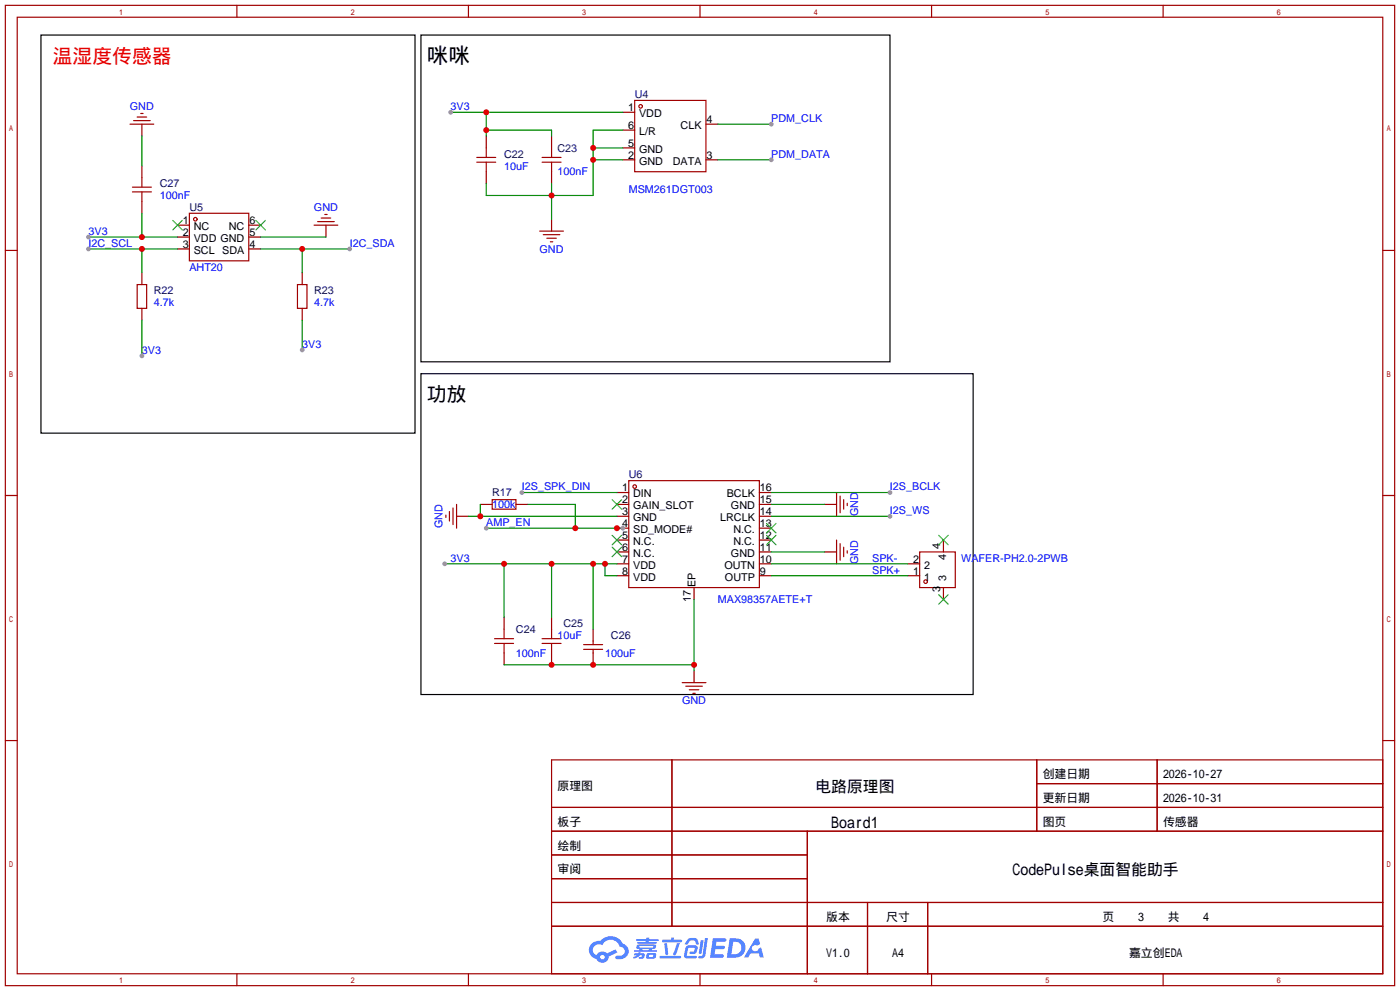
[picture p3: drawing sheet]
<svg xmlns="http://www.w3.org/2000/svg" width="299mm" height="212mm" viewBox="0 0 299 212" stroke-linecap="round" stroke-linejoin="round" font-family="sans-serif">
<g fill="none" stroke="#a10000" stroke-width=".25">
<path d="M1.1 1.1h297.2v209.6h-297.2zM3.7 3.7h292.1v204.5h-292.1zM50.7 1.1v2.6M100.2 1.1v2.6M149.7 1.1v2.6M199.3 1.1v2.6M248.8 1.1v2.6M1.1 53.5h2.6M295.8 53.5h2.5M1.1 105.9h2.6M295.8 105.9h2.5M1.1 158.3h2.6"/>
<path d="M295.8 158.3h2.5M118 162.4h177.8v45.8h-177.8zM118 172.6h177.8M118 177.7h177.8M143.7 162.4v35.6M172.7 177.7v30.5M221.8 162.4v15.3M221.8 167.5h74M247.5 162.4v15.3M118 182.8h54.7M118 192.9h177.8M118 187.8h54.7"/>
<path d="M118 198h177.8M185.6 192.9v15.3M198.4 192.9v15.3M50.7 208.2v2.5M100.2 208.2v2.5M149.7 208.2v2.5M199.3 208.2v2.5M248.8 208.2v2.5"/>
</g>
<g fill="#5487ff">
<path d="M152.5 200.6h2.2a.49 .49 0 0 1 .7 .3 .49 .49 0 0 1-.7 .4h-1.4l-.2 .9h1.6a.37 .37 0 0 1 .4 .4 .37 .37 0 0 1-.4 .3h-1.7l-.2 1.1h1.4a.48 .48 0 0 1 .7 .4l-.4 .3h-2.6z"/>
<path d="M161.5 200.6h.8l.3 1.2-.6 .3a.72 .72 0 0 0-1.1 .2 .72 .72 0 0 0 .3 1 .72 .72 0 0 0 1-.3l.1-.2 .5-.3 .6 2.2h-.8l-.3-.9h-1.8l-.5 .9h-.9z"/>
<path d="M149.9 201h.6l-.4 2.7a.31 .31 0 0 1-.3 .2 .31 .31 0 0 1-.3-.2z"/>
<path d="M150.8 200.5h.6l-.5 3.7a.97 .97 0 0 1-1.5 .5l.1-.3 .6-.1 .2-.1z"/>
<path d="M147.1 200.8l.5-.3h1.3l.3 .5 .3 .8-.6 .1-.3-.8-.8-.1-.2 .1-.6 .8h-.5z"/>
<path d="M146.8 202.4l.6-.3h1.3l.4 .2a1.51 1.51 0 0 1-.4 1.6h-1a.27 .27 0 0 1-.2-.3 .27 .27 0 0 1 .3-.2h.6l.2-.8-1.4 .1-.3 1.6h1.9a.28 .28 0 0 1 .2 .3 .28 .28 0 0 1-.3 .3h-1.9l-.4-.3-.1-.4z"/>
<path d="M141.1 204.3h4.3a.28 .28 0 0 1 .3 .3 .28 .28 0 0 1-.3 .3h-4.2l-.1-.1z"/>
<path d="M144.8 201.6h.6l-.5 1.6a1.01 1.01 0 0 1-.6 1l-.3-.2z"/>
<path d="M142.1 201.6h.6l.2 2.3-.2 .3-.4-.2z"/>
<path d="M141.7 200.9h1.8l.2-.5h.5l-.1 .5h1.5a.27 .27 0 0 1 .3 .3 .27 .27 0 0 1-.3 .2h-3.8l-.2-.1z"/>
<path d="M135.7 203.8h.8v-.2h.6l-.1 .2h.8l.1 .4-.1 .6-1.1 .1v-.3l.6-.1v-.3h-.4l-.5 .4-.8 .3-.2-.3 .8-.4h-.6z"/>
<path d="M136.1 200.7h2.1l.1-.2h.6l-.1 .2h1.9l.2 .3-.2 .2h-1.9l-.1 .2h1.6l.2 .2-.2 .1h-3.9l-.1-.3h1.8v-.2h-1.9z"/>
<path d="M156.1 200.6l-.6 4.1h1.4a2.14 2.14 0 0 0 2.6-2.1 2.14 2.14 0 0 0-2.7-2zM156.8 201.3a1.41 1.41 0 0 1 1.8 1.4 1.41 1.41 0 0 1-1.9 1.3h-.3z"/>
<path d="M136.3 202.1l-.2 .6 .6 .2 .1 .2h-1.1v.4h4.6l.2-.2-.1-.2h-1l.1-.2a.66 .66 0 0 0 .7-.2 .66 .66 0 0 0 0-.8h-3.5zM136.8 202.2l2.9 .1-.1 .3h-2.8zM137.4 202.9h1.4l-.1 .2h-1.2z"/>
<path d="M138.4 203.9l-.2 .9a2.27 2.27 0 0 0 1.8 .1l.2-.1a.84 .84 0 0 0 0-1l-1.4-.1zM138.9 204.1h.7l.1 .3-.2 .2-.7-.1z"/>
<path d="M126.6 201.7a1.91 1.91 0 0 0-.5 1.9 1.91 1.91 0 0 0 1.5 1.4 1.35 1.35 0 0 0 1.5 .8 1.35 1.35 0 0 0 1.1-1.3l1.9-.9-.4-.7-1.8 .9a1.41 1.41 0 0 0-2.3 .4 1.25 1.25 0 0 1-.6-1.8 1.25 1.25 0 0 1 1.8-.4 2.01 2.01 0 0 1 2-1.1 2.01 2.01 0 0 1 1.8 1.5 .95 .95 0 0 1 1.1 .9 .95 .95 0 0 1-1 1h-.6a.39 .39 0 0 0-.5 .3 .39 .39 0 0 0 .4 .4 1.82 1.82 0 0 0 2.1-.6 1.82 1.82 0 0 0-.1-2.2l-.8-.5a2.86 2.86 0 0 0-4.8-.6l-1.1 .2zM128.4 204.6a.5 .5 0 0 1 1 0 .5 .5 0 0 1-1 0z"/>
</g>
<g fill="none" stroke="#870000" stroke-width=".25">
<path d="M104 29.1v2.5M104 36.7v2.5M118 29.1v2.5M118 36.7v2.5M133.2 24h2.6M133.2 34.2h2.6M133.2 31.6h2.6M133.2 27.8h2.6M151 26.5h2.5M151 34.2h2.5M38 48.1h2.5M38 50.7h2.5"/>
<path d="M38 53.2h2.5M53.2 48.1h2.6M53.2 50.7h2.6M53.2 53.2h2.6M118 46.9v2.5M97.7 110.4h2.5M102.7 107.8h2.6M110.4 107.8h2.5M132 107.8h2.5M132 110.4h2.5M132 118h2.5M132 105.3h2.5"/>
<path d="M132 112.9h2.5M132 115.4h2.5M162.4 107.8h2.6M162.4 110.4h2.6M162.4 118h2.6M162.4 105.3h2.6M162.4 112.9h2.6M162.4 115.4h2.6M176.4 107.8h2.5M176.4 118h2.5M107.8 132v2.5M107.8 139.6v2.5"/>
<path d="M118 132v2.5M118 139.6v2.5M126.9 134.5v2.5M126.9 139.6v2.5M132 120.5h2.5M132 123.1h2.5M148.5 125.6v2.5M162.4 120.5h2.6M162.4 123.1h2.6M148.5 143.4v2.5"/>
</g>
<g fill="none" stroke="#a10000" stroke-width=".25">
<path d="M102 34.7h4M102 33.7h4M104 31.6v2.1M104 34.7v2M116 34.7h4M116 33.7h4M118 31.6v2.1M118 34.7v2M135.8 21.5h15.2v15.2h-15.2zM40.5 45.6h12.7v10.2h-12.7zM115.4 49.4h5.1M116.2 50.2h3.6"/>
<path d="M117 50.9h2M117.7 51.7h.5M95.4 110.1v.5M96.1 109.3v2.1M96.9 108.6v3.5M97.7 107.8v5.1M105.3 106.8h5.1v2h-5.1zM134.5 102.7h27.9v22.9h-27.9zM178.9 105.3v5.1M178.9 115.4v5.1M179.7 106v3.6M179.7 116.2v3.6"/>
<path d="M180.5 106.8v2M180.5 117v2M181.2 107.6v.5M181.2 117.7v.5M105.8 136.5h4.1M105.8 137.5h4.1M107.8 134.5v2M107.8 137.5v2.1M116 136.5h4M116 137.5h4M118 134.5v2M118 137.5v2.1"/>
<path d="M124.8 138.8h4.1M124.8 137.8h4.1M126.9 137v.8M126.9 138.8v.8M145.9 145.9h5.1M146.7 146.7h3.5M147.4 147.4h2.1M148.2 148.2h.5"/>
<circle cx="137" cy="22.7" r=".38"/>
<circle cx="41.8" cy="46.9" r=".38"/>
<circle cx="135.8" cy="104" r=".38"/>
</g>
<g fill="none" stroke="#3c3" stroke-width=".25">
<path d="M37 47.1l2 2M39 47.1l-2 2M54.7 47.1l2.1 2M56.8 47.1l-2.1 2M130.9 106.8l2.1 2M130.9 114.4l2.1 2.1M130.9 117l2.1 2M133 106.8l-2.1 2M133 114.4l-2.1 2.1M133 117l-2.1 2M164 114.4l2 2.1M164 111.9l2 2"/>
<path d="M166 114.4l-2 2.1M166 111.9l-2 2"/>
</g>
<path d="M90 7.5h100.4v69.8h-100.4zM90 79.9h118.2v68.6h-118.2z" fill="none" stroke="#000" stroke-width=".25"/>
<path d="M100.2 110.4h31.8M102.7 107.8v2.6" fill="none" stroke="#008700" stroke-width=".25"/>
<circle cx="102.7" cy="110.4" r=".63" fill="#c00"/>
<path d="M104 112.9h29.2M112.9 107.8h10.2v5.1" fill="none" stroke="#008700" stroke-width=".25"/>
<g fill="#c00">
<circle cx="123.1" cy="112.9" r=".63"/>
<circle cx="132" cy="112.9" r=".63"/>
</g>
<g fill="#999">
<circle cx="104" cy="112.9" r=".51"/>
<circle cx="133.2" cy="112.9" r=".51"/>
</g>
<path d="M153.5 26.5h11.5" fill="none" stroke="#008700" stroke-width=".25"/>
<circle cx="165" cy="26.5" r=".51" fill="#999"/>
<path d="M153.5 34.2h11.5" fill="none" stroke="#008700" stroke-width=".25"/>
<circle cx="165" cy="34.2" r=".51" fill="#999"/>
<path d="M118 39.2v7.7M126.9 31.6h6.3M126.9 34.2h6.3M133.2 27.8h-6.3v14h-22.9v-2.6" fill="none" stroke="#008700" stroke-width=".25"/>
<g fill="#c00">
<circle cx="118" cy="41.8" r=".63"/>
<circle cx="126.9" cy="31.6" r=".63"/>
<circle cx="126.9" cy="34.2" r=".63"/>
</g>
<path d="M96.4 24h36.8M104 24v5.1M104 27.8h14v1.3" fill="none" stroke="#008700" stroke-width=".25"/>
<g fill="#c00">
<circle cx="104" cy="24" r=".63"/>
<circle cx="104" cy="27.8" r=".63"/>
</g>
<circle cx="96.4" cy="24" r=".51" fill="#999"/>
<path d="M148.5 128.1v15.3M107.8 142.1h40.7" fill="none" stroke="#008700" stroke-width=".25"/>
<g fill="#c00">
<circle cx="148.5" cy="142.1" r=".63"/>
<circle cx="118" cy="142.1" r=".63"/>
<circle cx="126.9" cy="142.1" r=".63"/>
</g>
<path d="M111.6 105.3h20.4" fill="none" stroke="#008700" stroke-width=".25"/>
<circle cx="111.6" cy="105.3" r=".51" fill="#999"/>
<path d="M165 107.8h11.4M165 118h11.4M165 110.4h25.4" fill="none" stroke="#008700" stroke-width=".25"/>
<circle cx="190.4" cy="110.4" r=".51" fill="#999"/>
<path d="M165 105.3h25.4" fill="none" stroke="#008700" stroke-width=".25"/>
<circle cx="190.4" cy="105.3" r=".51" fill="#999"/>
<path d="M95.1 120.5h36.9M107.8 120.5v11.5M118 120.5v11.5M126.9 120.5v14M129.4 120.5v2.6h2.6" fill="none" stroke="#008700" stroke-width=".25"/>
<g fill="#c00">
<circle cx="129.4" cy="120.5" r=".63"/>
<circle cx="126.9" cy="120.5" r=".63"/>
<circle cx="118" cy="120.5" r=".63"/>
<circle cx="107.8" cy="120.5" r=".63"/>
</g>
<circle cx="95.1" cy="120.5" r=".51" fill="#999"/>
<g fill="none" stroke="#a10000" stroke-width=".25">
<path d="M30.4 38v2M28.3 41h4.1M28.3 40h4.1M30.4 41v2.1M29.3 60.8h2.1v5.1h-2.1zM63.6 60.8h2.1v5.1h-2.1zM196.7 118h7.6v7.6h-7.6z"/>
<circle cx="198" cy="124.3" r=".38"/>
</g>
<path d="M30.4 35.4v2.6M30.4 43.1v2.5M30.4 58.3v2.5M64.6 58.3v2.5M30.4 65.9v2.6M64.6 65.9v2.6M201.8 115.4v2.6M194.2 123.1h2.5M194.2 120.5h2.5M201.8 125.6v2.5" fill="none" stroke="#870000" stroke-width=".25"/>
<path d="M200.8 114.4l2 2.1M202.8 114.4l-2 2.1M200.8 127.1l2 2.1M202.8 127.1l-2 2.1" fill="none" stroke="#3c3" stroke-width=".25"/>
<path d="M18.9 50.7h19.1M30.4 45.6v5.1" fill="none" stroke="#008700" stroke-width=".25"/>
<circle cx="30.4" cy="50.7" r=".63" fill="#c00"/>
<circle cx="18.9" cy="50.7" r=".51" fill="#999"/>
<path d="M30.4 26.5v2.6M69.7 48.1v2.6" fill="none" stroke="#870000" stroke-width=".25"/>
<path d="M27.8 26.5h5.1M28.6 25.8h3.5M29.3 25h2.1M30.1 24.3h.5M67.2 48.1h5.1M67.9 47.4h3.6M68.7 46.6h2M69.5 45.8h.5" fill="none" stroke="#a10000" stroke-width=".25"/>
<path d="M30.4 29.1v6.3M30.4 68.5v7.6" fill="none" stroke="#008700" stroke-width=".25"/>
<circle cx="30.4" cy="76.1" r=".51" fill="#999"/>
<path d="M18.9 53.2h19.1M30.4 53.2v5.1" fill="none" stroke="#008700" stroke-width=".25"/>
<circle cx="30.4" cy="53.2" r=".63" fill="#c00"/>
<circle cx="18.9" cy="53.2" r=".51" fill="#999"/>
<path d="M55.8 53.2h19M64.6 53.2v5.1" fill="none" stroke="#008700" stroke-width=".25"/>
<circle cx="64.6" cy="53.2" r=".63" fill="#c00"/>
<circle cx="74.8" cy="53.2" r=".51" fill="#999"/>
<path d="M64.6 68.5v6.3" fill="none" stroke="#008700" stroke-width=".25"/>
<circle cx="64.6" cy="74.8" r=".51" fill="#999"/>
<path d="M55.8 50.7h13.9M165 120.5h29.2M165 123.1h29.2" fill="none" stroke="#008700" stroke-width=".25"/>
<path d="M8.8 7.5h80v85.1h-80z" fill="none" stroke="#000" stroke-width=".25"/>
<text font-size="4.6" x="91.3" y="13.4">咪咪</text>
<text font-size="4.2" fill="#f00" x="11.3" y="13.4">温湿度传感器</text>
<text font-size="4.2" x="91.3" y="85.8">功放</text>
<g font-size="3.4">
<text x="174.4" y="169.3">电路原理图</text>
<text x="177.8" y="177">Board1</text>
<text x="216.6" y="187.1">CodePulse桌面智能助手</text>
</g>
<g font-size="2.5">
<text x="223" y="166.4">创建日期</text>
<text x="248.8" y="166.4">2026-10-27</text>
<text x="119.3" y="168.9">原理图</text>
<text x="223" y="171.4">更新日期</text>
<text x="248.8" y="171.4">2026-10-31</text>
<text x="119.3" y="176.5">板子</text>
<text x="223" y="176.5">图页</text>
<text x="248.8" y="176.5">传感器</text>
<text x="119.3" y="181.6">绘制</text>
<text x="119.3" y="186.7">审阅</text>
<text x="176.7" y="196.8">版本</text>
<text x="189.6" y="196.8">尺寸</text>
<text x="235.8" y="196.8">页</text>
<text x="243.4" y="196.8">3</text>
<text x="249.8" y="196.8">共</text>
<text x="257.4" y="196.8">4</text>
<text x="176.7" y="204.5">V1.0</text>
<text x="190.9" y="204.5">A4</text>
<text x="241.5" y="204.5">嘉立创EDA</text>
</g>
<g font-size="2.3" fill="#00f">
<text x="27.8" y="23.5">GND</text>
<text x="96.4" y="23.5">3V3</text>
<text x="165" y="26.1">PDM_CLK</text>
<text x="165" y="33.7">PDM_DATA</text>
<text x="107.8" y="36.2">10uF</text>
<text x="119.3" y="37.5">100nF</text>
<text x="134.5" y="41.3">MSM261DGT003</text>
<text x="34.2" y="42.6">100nF</text>
<text x="67.2" y="45.1">GND</text>
<text x="18.9" y="50.2">3V3</text>
<text x="18.9" y="52.8">I2C_SCL</text>
<text x="74.8" y="52.8">I2C_SDA</text>
<text x="40.5" y="57.8">AHT20</text>
<text x="115.4" y="54">GND</text>
<text x="32.9" y="65.5">4.7k</text>
<text x="67.2" y="65.5">4.7k</text>
<text x="30.4" y="75.6">3V3</text>
<text x="64.6" y="74.3">3V3</text>
<text x="111.6" y="104.8">I2S_SPK_DIN</text>
<text x="190.4" y="104.8">I2S_BCLK</text>
<text x="94.7" y="112.9" transform="rotate(-90 94.7 112.9)">GND</text>
<text x="104" y="112.4">AMP_EN</text>
<text x="105.3" y="108.6">100k</text>
<text x="183.6" y="110.4" transform="rotate(-90 183.6 110.4)">GND</text>
<text x="190.4" y="109.9">I2S_WS</text>
<text x="96.4" y="120.1">3V3</text>
<text x="183.6" y="120.5" transform="rotate(-90 183.6 120.5)">GND</text>
<text x="186.6" y="120.1">SPK-</text>
<text x="186.6" y="122.6">SPK+</text>
<text x="205.6" y="120.1">WAFER-PH2.0-2PWB</text>
<text x="153.5" y="129">MAX98357AETE+T</text>
<text x="119.3" y="136.6">10uF</text>
<text x="110.4" y="140.4">100nF</text>
<text x="129.4" y="140.4">100uF</text>
<text x="145.9" y="150.5">GND</text>
</g>
<g font-size="2.3">
<text x="134.4" y="23.8">1</text>
<text x="134.4" y="27.6">6</text>
<text x="136.7" y="25">VDD</text>
<text x="136.7" y="28.9">L/R</text>
<text x="145.6" y="27.6">CLK</text>
<text x="151.1" y="26.3">4</text>
<text x="134.4" y="33.9">2</text>
<text x="134.4" y="31.4">5</text>
<text x="136.7" y="35.2">GND</text>
<text x="136.7" y="32.7">GND</text>
<text x="143.9" y="35.2">DATA</text>
<text x="151.1" y="33.9">3</text>
<text x="39.1" y="47.9">1</text>
<text x="53.3" y="47.9">6</text>
<text x="39.1" y="50.4">2</text>
<text x="39.1" y="53">3</text>
<text x="41.5" y="49.2">NC</text>
<text x="41.5" y="51.7">VDD GND</text>
<text x="48.9" y="49.2">NC</text>
<text x="53.3" y="53">4</text>
<text x="53.3" y="50.4">5</text>
<text x="41.5" y="54.3">SCL SDA</text>
<text x="133.1" y="105.1">1</text>
<text x="133.1" y="107.6">2</text>
<text x="135.4" y="106.3">DIN</text>
<text x="155.5" y="106.3">BCLK</text>
<text x="162.6" y="107.6">15</text>
<text x="162.6" y="105.1">16</text>
<text x="133.1" y="110.1">3</text>
<text x="133.1" y="112.7">4</text>
<text x="135.4" y="108.9">GAIN_SLOT</text>
<text x="135.4" y="111.4">GND</text>
<text x="135.4" y="113.9">SD_MODE#</text>
<text x="154.1" y="111.4">LRCLK</text>
<text x="156.4" y="108.9">GND</text>
<text x="156.9" y="113.9">N.C.</text>
<text x="162.6" y="112.7">13</text>
<text x="162.6" y="110.1">14</text>
<text x="133.1" y="115.2">5</text>
<text x="133.1" y="117.8">6</text>
<text x="135.4" y="116.5">N.C.</text>
<text x="135.4" y="119">N.C.</text>
<text x="156.4" y="119">GND</text>
<text x="156.9" y="116.5">N.C.</text>
<text x="162.6" y="117.8">11</text>
<text x="162.6" y="115.2">12</text>
<text x="201.1" y="117.4" transform="rotate(-90 201.1 117.4)">4</text>
<text x="202.4" y="119.7" transform="rotate(-90 202.4 119.7)">4</text>
<text x="133.1" y="120.3">7</text>
<text x="133.1" y="122.8">8</text>
<text x="135.4" y="121.6">VDD</text>
<text x="135.4" y="124.1">VDD</text>
<text x="148.8" y="125.6" transform="rotate(-90 148.8 125.6)">EP</text>
<text x="155" y="121.6">OUTN</text>
<text x="155.1" y="124.1">OUTP</text>
<text x="162.6" y="122.8">9</text>
<text x="162.6" y="120.3">10</text>
<text x="195.3" y="122.8">1</text>
<text x="195.3" y="120.3">2</text>
<text x="197.7" y="124.1">1</text>
<text x="197.7" y="121.6">2</text>
<text x="202.4" y="124.2" transform="rotate(-90 202.4 124.2)">3</text>
<text x="147.7" y="128.7" transform="rotate(-90 147.7 128.7)">17</text>
<text x="201.1" y="126.5" transform="rotate(-90 201.1 126.5)">3</text>
</g>
<g font-size="2.3" fill="#000080">
<text x="135.8" y="21">U4</text>
<text x="107.8" y="33.7">C22</text>
<text x="119.3" y="32.4">C23</text>
<text x="34.2" y="40.1">C27</text>
<text x="40.5" y="45.1">U5</text>
<text x="32.9" y="62.9">R22</text>
<text x="67.2" y="62.9">R23</text>
<text x="105.3" y="106.1">R17</text>
<text x="134.5" y="102.3">U6</text>
<text x="110.4" y="135.3">C24</text>
<text x="120.5" y="134">C25</text>
<text x="130.7" y="136.6">C26</text>
</g>
</svg>
